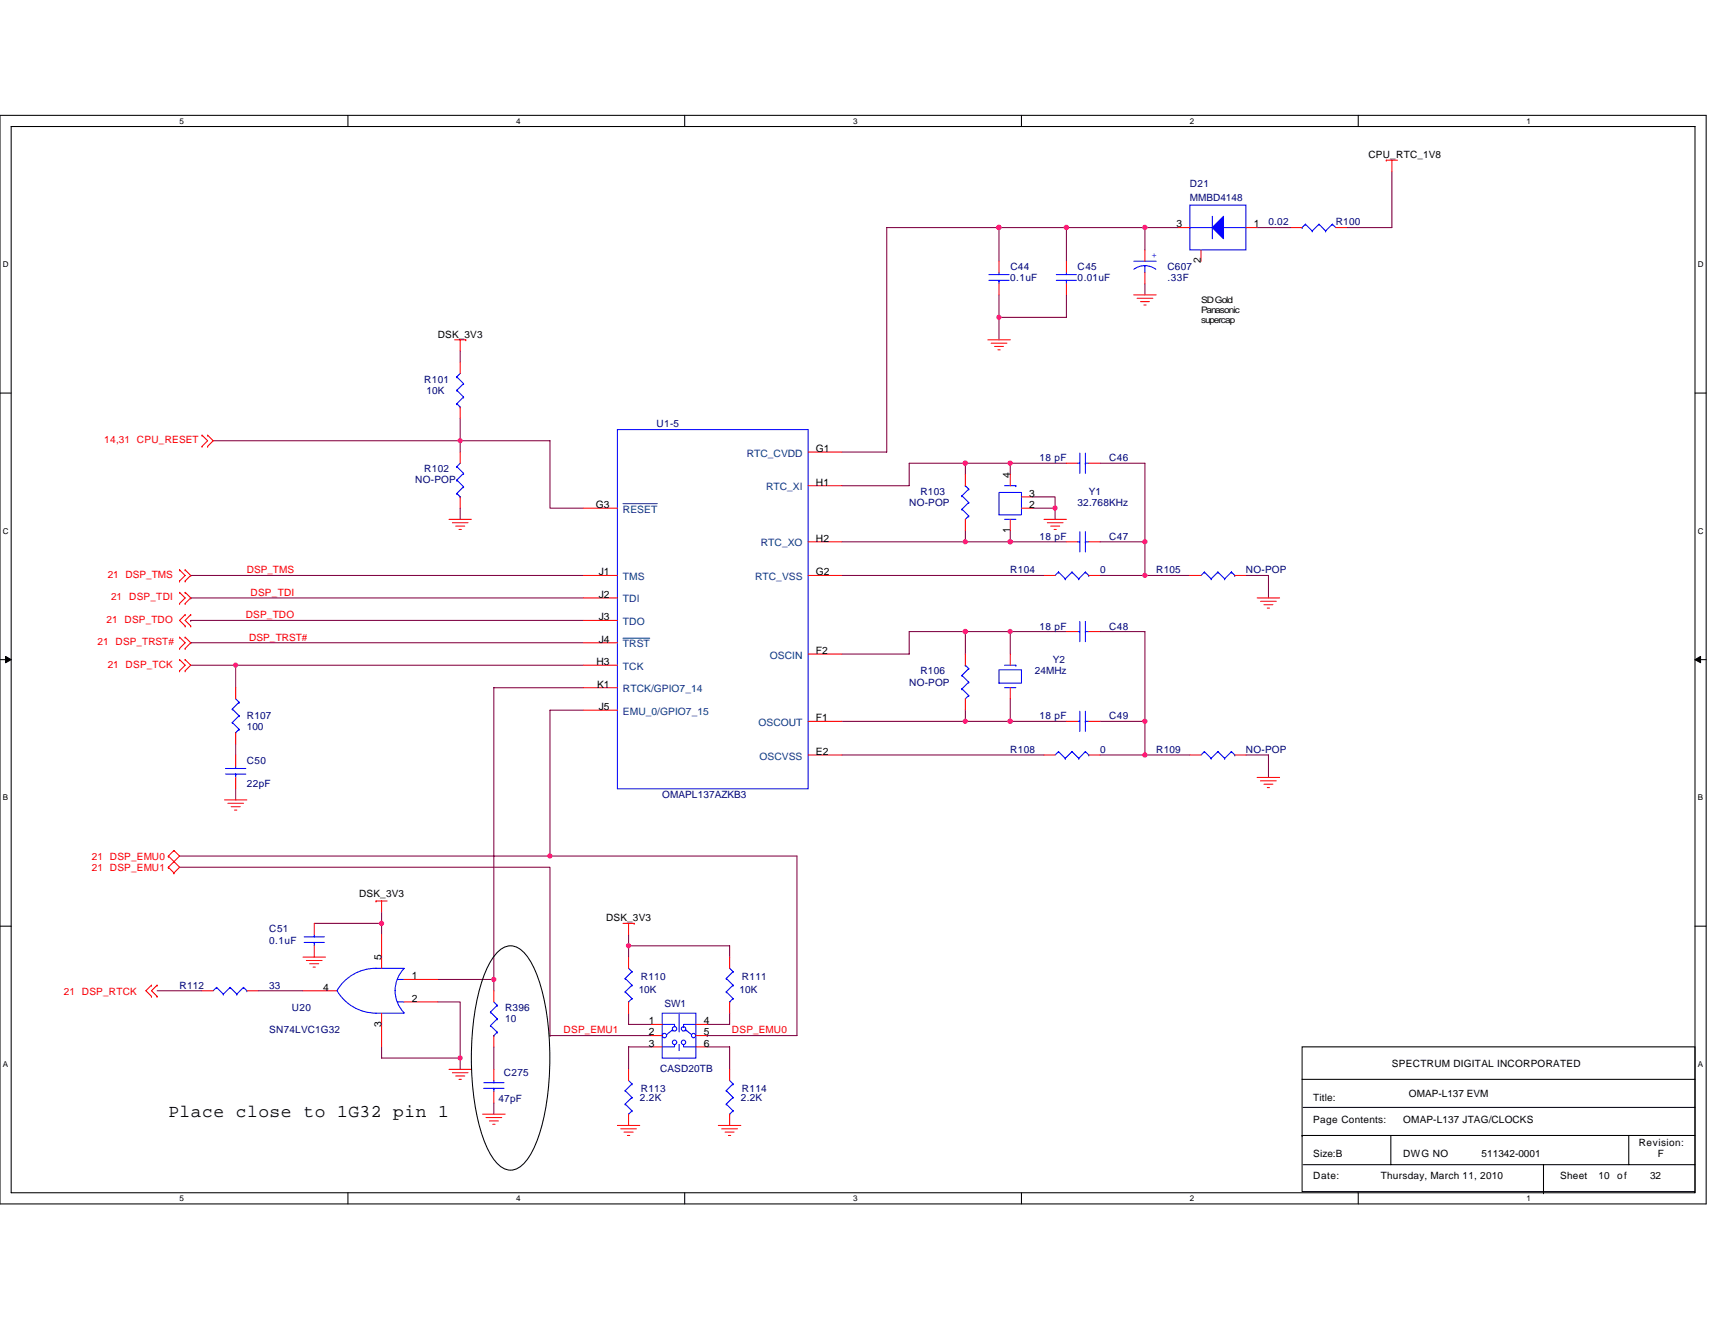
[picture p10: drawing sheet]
<svg xmlns="http://www.w3.org/2000/svg" width="279mm" height="216mm" viewBox="0 0 279 216" stroke-linecap="round" stroke-linejoin="round" font-family="sans-serif">
<path d="M0 18.8h278v177.4h-278zM1.8 20.6h274.3v173.8h-274.3z" fill="none" stroke="#000" stroke-width=".17"/>
<g fill="#fff">
<path d="M29.3 19h.7v1.4h-.7z"/>
<path d="M29.3 194.5h.7v1.5h-.7z"/>
</g>
<path d="M56.7 18.8v1.8M56.7 194.4v1.8" fill="none" stroke="#000" stroke-width=".17"/>
<g fill="#fff">
<path d="M84.1 19h.7v1.4h-.7z"/>
<path d="M84.1 194.5h.7v1.5h-.7z"/>
</g>
<path d="M111.5 18.8v1.8M111.5 194.4v1.8" fill="none" stroke="#000" stroke-width=".17"/>
<g fill="#fff">
<path d="M139 19h.7v1.4h-.7z"/>
<path d="M139 194.5h.7v1.5h-.7z"/>
</g>
<path d="M166.4 18.8v1.8M166.4 194.4v1.8" fill="none" stroke="#000" stroke-width=".17"/>
<g fill="#fff">
<path d="M193.8 19h.8v1.4h-.8z"/>
<path d="M193.8 194.5h.8v1.5h-.8z"/>
</g>
<path d="M221.3 18.8v1.8M221.3 194.4v1.8" fill="none" stroke="#000" stroke-width=".17"/>
<g fill="#fff">
<path d="M248.7 19h.7v1.4h-.7z"/>
<path d="M248.7 194.5h.7v1.5h-.7z"/>
<path d="M.5 42.3h.9v1.5h-.9z"/>
<path d="M276.6 42.3h1v1.5h-1z"/>
<path d="M.5 85.8h.9v1.4h-.9z"/>
<path d="M276.6 85.8h1v1.4h-1z"/>
</g>
<path d="M0 64.1h1.8M276.1 64.1h1.9" fill="none" stroke="#000" stroke-width=".17"/>
<g fill="#fff">
<path d="M.5 129.2h.8v1.5h-.8z"/>
<path d="M276.6 129.2h.9v1.5h-.9z"/>
</g>
<path d="M0 107.5h1.8M276.1 107.5h1.9" fill="none" stroke="#000" stroke-width=".17"/>
<path d="M.9 107l.9 .5-.9 .5zM276.1 107.5l1-.5v1z" fill="#000" stroke="#000" stroke-width=".16"/>
<g fill="#fff">
<path d="M.5 172.6h.8v1.5h-.8z"/>
<path d="M276.6 172.6h.9v1.5h-.9z"/>
</g>
<g fill="none" stroke="#000" stroke-width=".17">
<path d="M0 150.9h1.8M81.2 155a2.65 2.65 0 0 1 4 0 14.2 14.2 0 0 1 3.1 6.6 46.9 46.9 0 0 1-.4 23 10.3 10.3 0 0 1-3.3 5.6 2.56 2.56 0 0 1-3.4-.5 14.2 14.2 0 0 1-3.2-6.5 47.1 47.1 0 0 1 .4-23.1 12.9 12.9 0 0 1 2.8-5.1zM276.1 150.9h1.9M212.1 170.6h64v23.6h-64zM212.1 175.9h64M212.1 185h.1M212.1 185h64M212.3 189.8h63.8M212.3 180.4h63.8M226.6 185v4.8M251.5 194.4h.1M251.5 189.8v4.6"/>
<path d="M265.3 185v4.8"/>
</g>
<g fill="none" stroke="#800040" stroke-width=".17">
<path d="M162.8 37.1v5.5M173.7 37.1h-29.2v36.6h-7.3M173.7 37.1h12.8M173.7 37.1v5.5M192 37.1h-5.5v3.6M204.8 37.1h5.5M226.8 27.9v9.2h-7.3M75 57.2v1.8M162.8 51.7v3.7M162.8 48v3.7M173.7 48v3.7h-10.9M186.5 46.2v1.8"/>
<path d="M34.7 71.8h40.3M75 71.8h14.6v11h5.5M75 71.8v1.9M75 68.2v3.6M157.3 75.5h-9.2v3.6h-10.9M157.3 75.5v1.8M157.3 75.5h7.3M164.6 75.5h9.1M164.6 75.5v1.8M179.2 75.5h7.3v12.8M31.1 93.8h.1M31.1 97.4h.1"/>
<path d="M31.1 93.8h64M31.1 97.4h64M75 82.8v1.8M137.2 88.3h20.1M137.2 93.8h32.9M157.3 86.4v1.9M157.3 88.3h7.3M164.6 88.3h9.1M164.6 86.4v1.9M168.2 81h3.7v1.8M168.2 82.8h3.7v1.8M179.2 93.8h7.3"/>
<path d="M179.2 88.3h7.3M186.5 88.3v5.5M186.5 93.8h7.3M203 93.8h3.7v3.6M31.1 104.7h.1M31.1 101.1h.1M31.1 108.4h7.3v3.7M31.1 104.7h64M31.1 101.1h64M38.4 108.4h56.7M95.1 112.1h-14.6v47.5M95.1 115.7h-5.5v23.8"/>
<path d="M137.2 117.5h20.1M157.3 115.7v1.8M157.3 117.5h7.3M157.3 102.9h-9.2v3.7h-10.9M157.3 102.9v3.7M157.3 102.9h7.3M164.6 113.9v3.6M164.6 102.9v3.7M164.6 102.9h9.1M164.6 117.5h9.1M179.2 102.9h7.3v14.6M179.2 117.5h7.3"/>
<path d="M186.5 117.5v5.5M29.3 139.5h60.3M38.4 128.5v1.8M38.4 121.2v1.8M89.6 139.5h40.2v29.2h-14.6M137.2 123h32.9M179.2 123h7.3M186.5 123h7.3M203 123h3.7v3.7M29.3 141.3h60.3v27.4M51.2 150.5h11v1.8M62.2 148.6v1.9"/>
<path d="M71.3 159.6h9.2M80.5 159.6h.1M80.5 159.6v1.8M102.4 154.1h16.5v1.9M102.4 152.3v1.8M102.4 154.1v1.9M25.6 161.4h7.3M42.1 161.4h7.3M62.2 170.6v1.8h12.8M71.3 163.3h3.7v9.1M75 172.4v1.8M80.5 179.7v1.8"/>
<path d="M80.5 170.6v3.6M89.6 168.7h.1M89.6 168.7h16.5M102.4 165.1v1.8h3.7M106.1 170.6h-3.7v3.6M115.2 170.6h3.7v3.6M115.2 168.7h.1M118.9 165.1v1.8h-3.7"/>
</g>
<g fill="none" stroke="#f00" stroke-width=".17">
<path d="M192 37.1h1.8M203 37.1h1.8M210.3 37.1h1.8M217.6 37.1h1.9M225.8 26.1h.1M225.8 26.1h1.9M226.8 26.1v1.8M74.1 55.4h1.8M75 55.4v1.8M75 59v1.9M75.9 55.4h.1M160.9 55.4h3.7"/>
<path d="M161.5 55.9h2.5M162 56.5h1.5M162.6 57h.3M162.8 42.6v1.8M162.8 46.2v1.8M173.7 42.6v1.8M173.7 46.2v1.8M184.7 48h3.7M185.3 48.6h2.5M185.8 49.1h1.5M186.4 49.7h.3M186.5 40.7v1.9"/>
<path d="M186.5 44.4v1.8M195.7 40.7v1.9M32.9 72.7h.1M32.9 70.9h.1M32.9 70.9l.9 .9-.9 .9M33.8 70.9h.1M33.8 72.7h.1M33.8 70.9l.9 .9-.9 .9M75 66.3v1.9M75 73.7v1.8M131.7 79.1h5.5M131.7 73.7h5.5"/>
<path d="M157.3 77.3v1.8M164.6 77.3v1.8M173.7 75.5h1.9M177.4 75.5h1.8M29.3 98.3h.1M29.3 96.5h.1M29.3 94.7h.1M29.3 92.9h.1M29.3 96.5l.9 .9-.9 .9M29.3 92.9l.9 .9-.9 .9M30.2 96.5h.1M30.2 98.3h.1"/>
<path d="M30.2 92.9h.1M30.2 94.7h.1M30.2 96.5l.9 .9-.9 .9M30.2 92.9l.9 .9-.9 .9M73.2 84.6h3.6M73.7 85.2h2.5M74.2 85.7h1.5M74.8 86.3h.4M75 81v1.8M95.1 82.8h5.5M95.1 93.8h5.5M95.1 97.4h5.5"/>
<path d="M131.7 93.8h5.5M131.7 88.3h5.5M157.3 84.6v1.8M164.6 84.6v1.8M166.4 82.8h1.8M166.4 81h1.8M170.1 84.6h3.6M170.1 93.8h1.8M170.6 85.2h2.6M171.2 85.7h1.4M171.7 86.3h.4M173.7 88.3h1.9"/>
<path d="M177.4 93.8h1.8M177.4 88.3h1.8M193.8 93.8h1.9M201.2 93.8h1.8M204.8 97.4h3.7M205.4 98h2.5M205.9 98.5h1.5M206.5 99.1h.3M29.3 105.7h.1M29.3 103.8h.1M29.3 109.3h.1M29.3 107.5h.1"/>
<path d="M29.3 103.8l.9 .9-.9 1M29.3 107.5l.9 .9-.9 .9M30.2 103.8h.1M30.2 105.7h.1M30.2 107.5h.1M30.2 109.3h.1M30.2 100.2h.1M30.2 102h.1M30.2 103.8l.9 .9-.9 1M30.2 107.5l.9 .9-.9 .9M30.2 100.2l-.9 .9 .9 .9M31.1 100.2h.1"/>
<path d="M31.1 102h.1M31.1 100.2l-.9 .9 .9 .9M38.4 112.1v1.8M38.4 119.4v1.8M95.1 112.1h5.5M95.1 101.1h5.5M95.1 104.7h5.5M95.1 115.7h5.5M95.1 108.4h5.5M131.7 117.5h5.5M131.7 106.6h5.5M157.3 106.6v1.8"/>
<path d="M157.3 113.9v1.8M164.6 106.6v1.8M164.6 112.1v1.8M173.7 117.5h1.9M173.7 102.9h1.9M177.4 117.5h1.8M177.4 102.9h1.8M27.4 139.5h.1M27.4 139.5l1.9 1.8-1 .9M28.3 138.6h.1M28.3 138.6l1 .9-1.9 1.8M28.3 138.6l-.9 .9"/>
<path d="M36.6 130.3h3.6M37.1 130.9h2.6M37.7 131.4h1.4M38.2 132h.4M38.4 123v1.9M38.4 126.7v1.8M131.7 123h5.5M170.1 123h1.8M177.4 123h1.8M193.8 123h1.9M201.2 123h1.8M204.8 126.7h3.7"/>
<path d="M205.4 127.2h2.5M205.9 127.8h1.5M206.5 128.3h.3M27.4 141.3h.1M27.4 141.3l.9 .9M28.3 140.4h.1M28.3 142.2h.1M49.4 156h3.6M49.9 156.5h2.6M50.5 157h1.4M51 157.6h.4M51.2 150.5v1.8"/>
<path d="M51.2 154.1v1.9M61.3 146.8h.1M61.3 146.8h1.8M62.2 146.8v1.8M62.2 152.3v5.5M65.8 159.6h5.5M101.5 150.5h1.8M102.4 150.5v1.8M102.4 156v1.8M103.3 150.5h.1M118.9 156v1.8M24.7 160.5h.1"/>
<path d="M24.7 162.3h.1M24.7 160.5l-.9 .9 .9 .9M25.6 160.5h.1M25.6 162.3h.1M25.6 160.5l-.9 .9 .9 .9M32.9 161.4h1.8M40.2 161.4h1.9M49.4 161.4h5.5M62.2 165.1v5.5M65.8 163.3h5.5M73.2 174.2h3.6M73.7 174.8h2.5"/>
<path d="M74.2 175.3h1.5M74.8 175.9h.4M80.5 161.4v1.9M80.5 168.7v1.9M80.5 174.2v1.9M80.5 177.9v1.8M102.4 163.3v1.8M102.4 174.2v1.9M106.1 166.9h1.8M106.1 168.7h1.8M106.1 170.6h1.8M113.4 166.9h1.8"/>
<path d="M113.4 168.7h1.8M113.4 170.6h1.8M118.9 163.3v1.8M118.9 174.2v1.9M78.6 181.5h3.7M79.2 182.1h2.5M79.7 182.6h1.5M80.3 183.2h.3M100.6 183.4h3.6M101.1 183.9h2.6M101.7 184.5h1.4M102.2 185h.4"/>
<path d="M102.4 181.5v1.9M117 183.4h3.7M117.6 183.9h2.5M118.1 184.5h1.5M118.7 185h.3M118.9 181.5v1.9"/>
</g>
<g fill="none" stroke="#00f" stroke-width=".17">
<path d="M193.8 37.1h.1M193.8 37.1h3.7M193.8 33.4h9.2v7.3h-9.2zM197.5 35.2v3.7M199.3 37.1h3.7M212.1 37.1h.1M212.7 36.5h.1M212.7 36.5l1.1 1.1M212.7 36.5l-.6 .6M213.8 37.6h.1M214.9 36.5h.1M214.9 36.5l1.1 1.1"/>
<path d="M214.9 36.5l-1.1 1.1M216 37.6h.1M217.1 36.5h.1M217.1 36.5l.5 .6M217.1 36.5l-1.1 1.1M161.1 45.7h3.3M161.1 44.7h3.3M162.8 44.4v.3M162.8 45.7h.1M162.8 45.7v.5M172.1 45.7h3.3M172.1 44.7h3.3"/>
<path d="M173.7 44.4v.3M173.7 45.7h.1M173.7 45.7v.5M184.7 42.6h3.7M184.7 43.9l1-.5 .8-.1 .8 .1 1 .5M186.5 43.3v1.1M74.4 76h.1M74.4 78.2h.1M74.4 61.4h.1M74.4 63.6h.1M74.4 65.8h.1M74.4 76l1.1 1.1"/>
<path d="M74.4 78.2l1.1 1.1M74.4 61.4l1.1 1.1M74.4 63.6l1.1 1.1M74.4 65.8l.6 .5M75 66.3h.1M75 75.5l-.6 .5M75 60.9l-.6 .5M75.5 77.1h.1M75.5 79.3h.1M75.5 62.5h.1M75.5 64.7h.1M75.5 77.1l-1.1 1.1"/>
<path d="M75.5 79.3l-1.1 1.1M75.5 62.5l-1.1 1.1M75.5 64.7l-1.1 1.1M100.6 70h31.1v58.5h-31.1zM157.3 79.1h.1M157.3 79.1l.5 .6M157.8 79.7h.1M157.8 79.7l-1.1 1.1M163.7 79.1h1.8M165.5 79.1h.1M175.6 75.5h.3M175.9 73.8v3.3"/>
<path d="M176.8 73.8v3.3M176.8 75.5h.1M176.8 75.5h.6M74.4 80.4h.1M74.4 80.4l.6 .6M75 81h.1M156.7 83h.1M156.7 80.8h.1M156.7 83l1.1 1.1M156.7 80.8l1.1 1.1M157.8 84.1h.1M157.8 81.9h.1"/>
<path d="M157.8 84.1l-.5 .5M157.8 81.9l-1.1 1.1M163.7 84.6h1.8M166.4 80.2h-3.6v3.7h3.6v-3.5M172.4 93.2h.1M172.4 93.2l-.5 .6M172.4 93.2l1.1 1.1M173.5 94.3h.1M174.6 93.2h.1M174.6 93.2l-1.1 1.1M174.6 93.2l1.1 1.1M175.6 88.3h.3"/>
<path d="M175.7 94.3h.1M175.9 86.6v3.3M176.8 86.6v3.3M176.8 88.3h.1M176.8 93.2h.1M176.8 88.3h.6M176.8 93.2l-1.1 1.1M176.8 93.2l.6 .6M177.4 93.8h.1M196.2 93.2h.1M196.2 93.2l-.5 .6M196.2 93.2l1.1 1.1"/>
<path d="M197.3 94.3h.1M198.4 93.2h.1M198.4 93.2l-1.1 1.1M198.4 93.2l1.1 1.1M199.5 94.3h.1M200.6 93.2h.1M200.6 93.2l-1.1 1.1M200.6 93.2l.6 .6M201.2 93.8h.1M37.8 115.5h.1M37.8 117.7h.1M37.8 115.5l1.1 1.1"/>
<path d="M37.8 117.7l1.1 1.1M38.4 119.4h.1M38.4 113.9l.5 .5M38.9 114.4h.1M38.9 116.6h.1M38.9 118.8h.1M38.9 114.4l-1.1 1.1M38.9 116.6l-1.1 1.1M38.9 118.8l-.5 .6M156.7 112.2h.1M156.7 110h.1M156.7 112.2l1.1 1.1"/>
<path d="M156.7 110l1.1 1.1M157.3 108.4h.1M157.3 108.4l.5 .5M157.8 113.3h.1M157.8 111.1h.1M157.8 108.9h.1M157.8 113.3l-.5 .6M157.8 111.1l-1.1 1.1M157.8 108.9l-1.1 1.1M162.8 109.1h3.6v2.2h-3.6zM163.7 112.1h1.8M163.7 108.4h1.8"/>
<path d="M165.5 108.4h.1M175.6 102.9h.3M175.6 117.5h.3M175.9 101.3v3.3M175.9 115.9v3.3M176.8 101.3v3.3M176.8 102.9h.1M176.8 115.9v3.3M176.8 117.5h.1M176.8 102.9h.6M176.8 117.5h.6M36.7 126.1h3.3"/>
<path d="M36.7 125.2h3.3M38.4 124.9v.3M38.4 126.1h.1M38.4 126.1v.6M172.4 122.5h.1M172.4 122.5l-.5 .5M172.4 122.5l1.1 1.1M173.5 123.6h.1M174.6 122.5h.1M174.6 122.5l-1.1 1.1M174.6 122.5l1.1 1.1M175.7 123.6h.1"/>
<path d="M176.8 122.5h.1M176.8 122.5l-1.1 1.1M176.8 122.5l.6 .5M177.4 123h.1M196.2 122.5h.1M196.2 122.5l-.5 .5M196.2 122.5l1.1 1.1M197.3 123.6h.1M198.4 122.5h.1M198.4 122.5l-1.1 1.1M198.4 122.5l1.1 1.1M199.5 123.6h.1"/>
<path d="M200.6 122.5h.1M200.6 122.5l-1.1 1.1M200.6 122.5l.6 .5M201.2 123h.1M49.6 153.6h3.3M49.6 152.7h3.3M51.2 152.3v.4M51.2 153.6h.1M51.2 153.6v.5M61.2 157.8a7.3 7.3 0 0 0-6.3 3.6M61.3 157.8h4.5M64.7 159.6h1.1"/>
<path d="M65.8 157.8a5.2 5.2 0 0 0 0 7.2M101.9 159.4h.1M101.9 159.4l1.1 1.1M102.4 157.8l.6 .5M103 158.3h.1M103 158.3l-1.1 1.1M118.3 159.4h.1M118.3 159.4l1.1 1.1M118.9 157.8l.5 .5M119.4 158.3h.1M119.4 158.3l-1.1 1.1M35.3 160.9h.1"/>
<path d="M35.3 160.9l-.6 .5M35.3 160.9l1.1 1.1M36.4 162h.1M37.5 160.9h.1M37.5 160.9l-1.1 1.1M37.5 160.9l1.1 1.1M38.6 162h.1M39.7 160.9h.1M39.7 160.9l-1.1 1.1M39.7 160.9l.5 .5M40.2 161.4h.1M54.9 161.4a7.4 7.4 0 0 0 6.3 3.7"/>
<path d="M61.3 165.1h4.5M64.7 163.3h1.1M78.8 177.3h3.3M78.8 176.4h3.3M79.9 164.9h.1M79.9 167.1h.1M79.9 164.9l1.1 1.1M79.9 167.1l1.1 1.1M80.5 176.1v.3M80.5 177.3h.1M80.5 168.7h.1M80.5 177.3v.6"/>
<path d="M80.5 163.3l.5 .5M81 163.8h.1M81 166h.1M81 168.2h.1M81 163.8l-1.1 1.1M81 166l-1.1 1.1M81 168.2l-.5 .5M101.9 177.7h.1M101.9 179.9h.1M101.9 161.6h.1M101.9 177.7l1.1 1.1M101.9 179.9l1.1 1.1"/>
<path d="M101.9 161.6l1.1 1.1M102.4 163.3h.1M102.4 176.1l.6 .5M103 176.6h.1M103 178.8h.1M103 160.5h.1M103 162.7h.1M103 176.6l-1.1 1.1M103 178.8l-1.1 1.1M103 160.5l-1.1 1.1M103 162.7l-.6 .6M107.9 165.1h5.5v7.3h-5.5z"/>
<path d="M107.9 166.9h2v.4M109.5 167.8h.1M109.5 167.8l-.9 .8M109.9 170.2v.4h-2M111.4 170.2v.4h2M111.4 167.3h.1M111.7 167.8h.1M111.7 167.8l.9 .8M113.4 166.9h-2v.4M118.3 177.7h.1M118.3 179.9h.1M118.3 161.6h.1"/>
<path d="M118.3 177.7l1.1 1.1M118.3 179.9l1.1 1.1M118.3 161.6l1.1 1.1M118.9 163.3h.1M118.9 176.1l.5 .5M119.4 176.6h.1M119.4 178.8h.1M119.4 160.5h.1M119.4 162.7h.1M119.4 176.6l-1.1 1.1M119.4 178.8l-1.1 1.1M119.4 160.5l-1.1 1.1"/>
<path d="M119.4 162.7l-.5 .6M102.4 181.5h.1M103 181h.1M103 181l-.6 .5M118.9 181.5h.1M119.4 181h.1M119.4 181l-.5 .5"/>
<circle cx="108.2" cy="168.7" r=".36"/>
<circle cx="109.9" cy="167.6" r=".36"/>
<circle cx="109.9" cy="169.8" r=".36"/>
<circle cx="111.4" cy="167.6" r=".36"/>
<circle cx="111.4" cy="169.8" r=".36"/>
<circle cx="113" cy="168.7" r=".36"/>
</g>
<path d="M101.5 82.1h5.6M101.5 104h4.4" fill="none" stroke="#004080" stroke-width=".16"/>
<path d="M110.6 165.1v7.3M110.6 172.4h.1" fill="none" stroke="#fff" stroke-width=".16" stroke-dasharray="3 2 1 2"/>
<path d="M110.6 165.1v7.3M110.6 172.4h.1" fill="none" stroke="#00f" stroke-width=".16" stroke-dasharray="3 2 1 2"/>
<path d="M199.3 35.2v3.7l-1.8-1.8z" fill-rule="evenodd" fill="#00f" stroke="#00f" stroke-width=".17"/>
<g fill="#f0f" stroke="#f0f" stroke-width=".17">
<circle cx="164.6" cy="117.5" r=".36"/>
<circle cx="157.3" cy="117.5" r=".35"/>
<circle cx="164.6" cy="102.9" r=".36"/>
<circle cx="157.3" cy="102.9" r=".35"/>
<circle cx="162.7" cy="37.1" r=".36"/>
<circle cx="186.5" cy="37.1" r=".36"/>
<circle cx="173.7" cy="37.1" r=".36"/>
<circle cx="162.7" cy="51.7" r=".35"/>
<circle cx="89.6" cy="139.5" r=".35"/>
<circle cx="157.3" cy="75.5" r=".35"/>
<circle cx="186.5" cy="93.8" r=".36"/>
<circle cx="186.5" cy="88.3" r=".36"/>
<circle cx="164.6" cy="88.3" r=".36"/>
<circle cx="164.6" cy="75.5" r=".36"/>
<circle cx="157.3" cy="88.3" r=".35"/>
<circle cx="75" cy="71.8" r=".35"/>
<circle cx="186.5" cy="123" r=".36"/>
<circle cx="186.5" cy="117.5" r=".36"/>
<circle cx="75" cy="172.4" r=".35"/>
<circle cx="80.4" cy="159.6" r=".36"/>
<circle cx="38.4" cy="108.4" r=".35"/>
<circle cx="62.1" cy="150.5" r=".36"/>
<circle cx="102.4" cy="154.1" r=".35"/>
<circle cx="171.9" cy="82.8" r=".36"/>
</g>
<text font-size="2.9" x="27.4" y="182.1">Place close to 1G32 pin 1</text>
<g font-size="1.7">
<text x="191.6" y="37.1">3</text>
<text x="204.3" y="37.1">1</text>
<text x="195.6" y="42.9" transform="rotate(-90 195.6 42.9)">2</text>
<text x="132.9" y="73.6">G1</text>
<text x="164.6" y="77.9" transform="rotate(-90 164.6 77.9)">4</text>
<text x="97.1" y="82.8">G3</text>
<text x="132.9" y="79.1">H1</text>
<text x="167.7" y="82.8">2</text>
<text x="167.7" y="80.9">3</text>
<text x="132.9" y="88.3">H2</text>
<text x="164.6" y="86.8" transform="rotate(-90 164.6 86.8)">1</text>
<text x="97.5" y="93.7">J1</text>
<text x="132.9" y="93.7">G2</text>
<text x="97.5" y="97.4">J2</text>
<text x="97.5" y="101.1">J3</text>
<text x="97.5" y="104.7">J4</text>
<text x="132.9" y="106.6">F2</text>
<text x="97.2" y="108.4">H3</text>
<text x="97.3" y="112">K1</text>
<text x="97.5" y="115.7">J5</text>
<text x="132.9" y="117.5">F1</text>
<text x="132.9" y="123">E2</text>
<text x="52.7" y="161.4">4</text>
<text x="62.1" y="156.5" transform="rotate(-90 62.1 156.5)">5</text>
<text x="67.1" y="159.6">1</text>
<text x="62.1" y="167.3" transform="rotate(-90 62.1 167.3)">3</text>
<text x="67.1" y="163.2">2</text>
<text x="105.7" y="166.9">1</text>
<text x="114.6" y="166.9">4</text>
<text x="105.7" y="168.7">2</text>
<text x="105.7" y="170.6">3</text>
<text x="114.6" y="168.7">5</text>
<text x="114.6" y="170.6">6</text>
</g>
<g font-size="1.7" fill="#004080">
<text x="121.6" y="74.4">RTC_CVDD</text>
<text x="101.5" y="83.5">RESET</text>
<text x="124.8" y="79.9">RTC_XI</text>
<text x="124" y="89">RTC_XO</text>
<text x="101.5" y="94.5">TMS</text>
<text x="123" y="94.5">RTC_VSS</text>
<text x="101.5" y="98.2">TDI</text>
<text x="101.5" y="101.8">TDO</text>
<text x="101.5" y="105.5">TRST</text>
<text x="125.4" y="107.3">OSCIN</text>
<text x="101.5" y="112.8">RTCK/GPIO7_14</text>
<text x="101.5" y="109.1">TCK</text>
<text x="101.5" y="116.5">EMU_0/GPIO7_15</text>
<text x="123.6" y="118.3">OSCOUT</text>
<text x="123.7" y="123.8">OSCVSS</text>
</g>
<g font-size="1.6">
<text x="222.9" y="25.8">CPU_RTC_1V8</text>
<text x="71.3" y="55">DSK_3V3</text>
<text x="58.5" y="146.1">DSK_3V3</text>
<text x="98.7" y="150.1">DSK_3V3</text>
<text x="226.8" y="173.9">SPECTRUM DIGITAL INCORPORATED</text>
<text x="214" y="179.4">Title:</text>
<text x="229.5" y="178.8">OMAP-L137 EVM</text>
<text x="214" y="183">Page Contents:</text>
<text x="228.6" y="183">OMAP-L137 JTAG/CLOCKS</text>
<text x="214" y="188.5">Size:B</text>
<text x="228.6" y="188.5">DWG NO</text>
<text x="241.4" y="188.5">511342-0001</text>
<text x="267" y="186.7">Revision:</text>
<text x="270.1" y="188.5">F</text>
<text x="214" y="192.2">Date:</text>
<text x="224.9" y="192.2">Thursday, March 11, 2010</text>
<text x="254.2" y="192.2">Sheet</text>
<text x="260.4" y="192.2">10</text>
<text x="263.5" y="192.2">of</text>
<text x="268.8" y="192.2">32</text>
</g>
<g font-size="1.6" fill="#000080">
<text x="193.8" y="30.5">D21</text>
<text x="193.8" y="32.7">MMBD4148</text>
<text x="206.7" y="36.7">0.02</text>
<text x="217.6" y="36.7">R100</text>
<text x="164.6" y="45.9">0.1uF</text>
<text x="164.6" y="44">C44</text>
<text x="175.6" y="44">C45</text>
<text x="175.6" y="45.9">0.01uF</text>
<text x="190.2" y="44">C607</text>
<text x="190.2" y="45.9">.33F</text>
<text x="69.1" y="62.3">R101</text>
<text x="69.5" y="64.2">10K</text>
<text x="107" y="69.6">U1-5</text>
<text x="69.1" y="77">R102</text>
<text x="169.3" y="75.1">18 pF</text>
<text x="180.7" y="75.1">C46</text>
<text x="67.6" y="78.8">NO-POP</text>
<text x="148.1" y="82.4">NO-POP</text>
<text x="149.9" y="80.6">R103</text>
<text x="175.6" y="82.4">32.768KHz</text>
<text x="177.4" y="80.6">Y1</text>
<text x="169.3" y="87.9">18 pF</text>
<text x="180.7" y="87.9">C47</text>
<text x="164.6" y="93.4">R104</text>
<text x="179.2" y="93.4">0</text>
<text x="188.4" y="93.4">R105</text>
<text x="203" y="93.4">NO-POP</text>
<text x="169.3" y="102.6">18 pF</text>
<text x="180.7" y="102.6">C48</text>
<text x="148.1" y="111.7">NO-POP</text>
<text x="149.9" y="109.9">R106</text>
<text x="168.6" y="109.9">24MHz</text>
<text x="171.5" y="108.1">Y2</text>
<text x="40.2" y="117.2">R107</text>
<text x="40.2" y="119">100</text>
<text x="169.3" y="117.2">18 pF</text>
<text x="180.7" y="117.2">C49</text>
<text x="40.2" y="124.5">C50</text>
<text x="164.6" y="122.7">R108</text>
<text x="179.2" y="122.7">0</text>
<text x="188.4" y="122.7">R109</text>
<text x="203" y="122.7">NO-POP</text>
<text x="40.2" y="128.2">22pF</text>
<text x="107.9" y="130">OMAPL137AZKB3</text>
<text x="43.9" y="151.9">C51</text>
<text x="43.9" y="153.8">0.1uF</text>
<text x="29.3" y="161.1">R112</text>
<text x="43.9" y="161.1">33</text>
<text x="104.1" y="161.8">10K</text>
<text x="104.4" y="159.6">R110</text>
<text x="120.5" y="161.8">10K</text>
<text x="120.9" y="159.6">R111</text>
<text x="47.5" y="164.7">U20</text>
<text x="82.3" y="164.7">R396</text>
<text x="82.3" y="166.6">10</text>
<text x="108.2" y="164">SW1</text>
<text x="43.9" y="168.4">SN74LVC1G32</text>
<text x="81.2" y="179.6">47pF</text>
<text x="82.1" y="175.3">C275</text>
<text x="104.2" y="179.4">2.2K</text>
<text x="104.4" y="177.9">R113</text>
<text x="107.5" y="174.6">CASD20TB</text>
<text x="120.7" y="179.4">2.2K</text>
<text x="120.9" y="177.9">R114</text>
</g>
<text font-size="1.6" fill="#00f" x="187.6" y="42">+</text>
<g font-size="1.6" fill="#f00">
<text x="17" y="72.2">14,31 CPU_RESET</text>
<text x="17.5" y="94.1">21 DSP_TMS</text>
<text x="40.2" y="93.4">DSP_TMS</text>
<text x="17.4" y="101.5">21 DSP_TDO</text>
<text x="18.1" y="97.8">21 DSP_TDI</text>
<text x="40" y="100.7">DSP_TDO</text>
<text x="40.8" y="97.1">DSP_TDI</text>
<text x="15.9" y="105.1">21 DSP_TRST#</text>
<text x="40.6" y="104.4">DSP_TRST#</text>
<text x="17.5" y="108.8">21 DSP_TCK</text>
<text x="15" y="140.1">21 DSP_EMU0</text>
<text x="15" y="141.9">21 DSP_EMU1</text>
<text x="10.4" y="162.2">21 DSP_RTCK</text>
<text x="91.8" y="168.4">DSP_EMU1</text>
<text x="119.2" y="168.4">DSP_EMU0</text>
</g>
<g font-size="1.5">
<text x="195.7" y="49.4">SD Gold</text>
<text x="195.7" y="51">Panasonic</text>
<text x="195.7" y="52.7">supercap</text>
</g>
<g font-size="1.3">
<text x="29.3" y="20.2">5</text>
<text x="84.1" y="20.2">4</text>
<text x="139" y="20.2">3</text>
<text x="193.8" y="20.2">2</text>
<text x="248.7" y="20.2">1</text>
<text x=".5" y="43.5">D</text>
<text x="276.6" y="43.5">D</text>
<text x=".5" y="87">C</text>
<text x="276.6" y="87">C</text>
<text x=".5" y="130.4">B</text>
<text x="276.6" y="130.4">B</text>
<text x=".5" y="173.8">A</text>
<text x="276.6" y="173.8">A</text>
<text x="29.3" y="195.7">5</text>
<text x="84.1" y="195.7">4</text>
<text x="139" y="195.7">3</text>
<text x="193.8" y="195.7">2</text>
<text x="248.7" y="195.7">1</text>
</g>
</svg>
